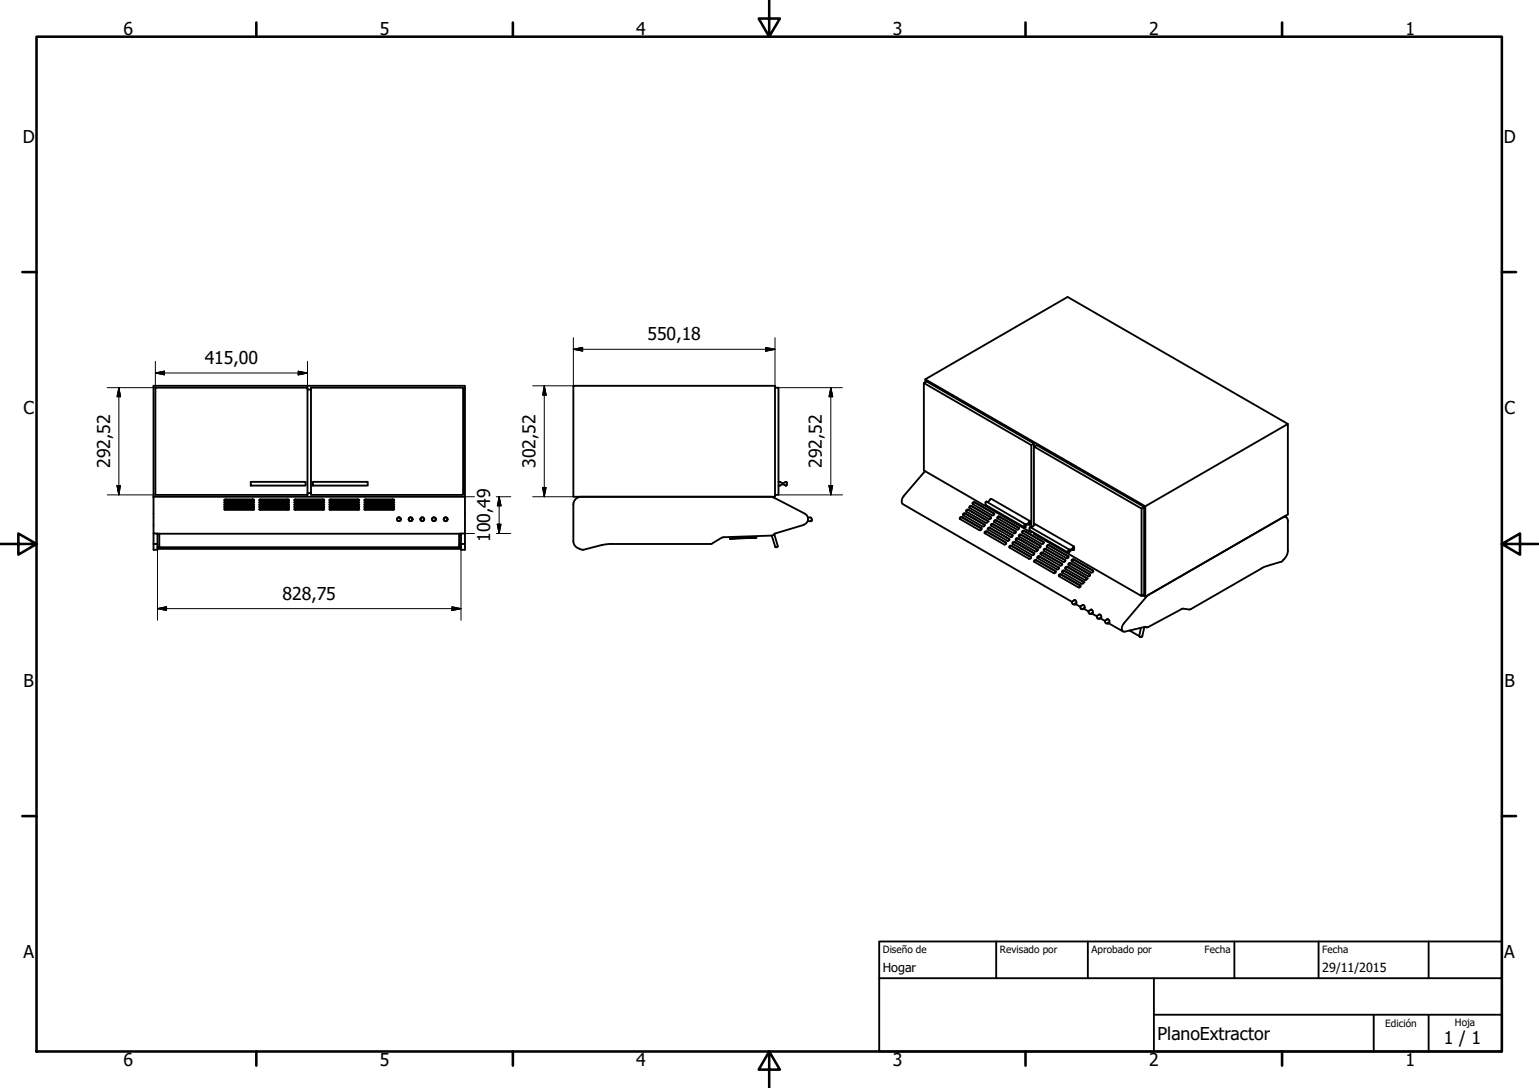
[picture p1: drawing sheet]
<svg xmlns="http://www.w3.org/2000/svg" width="420mm" height="297mm" viewBox="0 0 420 297" stroke-linecap="round" stroke-linejoin="round" font-family="sans-serif">
<!-- layer: Visible (ISO) -->
<g fill="none" stroke="#000" stroke-width=".51">
<path d="M42.4 105.8h41.5v29.3h-41.5zM83.9 106.3h1M84.9 105.8h41.5v29.3h-41.5zM156.5 105.3h55.1v30.3h-55.1zM211.6 105.8h.9v29.3h-.9M252.2 104.6l29.4 16.9 .7-.4M252.6 104.4v-.8l38.9-22.5 60.1 34.6v24.7l-38.9 22.5M252.6 103.6l60.1 34.6M351.6 115.7l-38.9 22.5v24.7l-.7-.4M41.9 135.6h85v-30.3h-85v40.4h1.1l.1 .1-.1 3.5M61.2 138.4l8-.2 .2 .2-8.1 .1zM61.2 137.1l8-.1 .2 .1-8.1 .2z"/>
<path d="M61.3 138.9h7.9l.2 .2-8.1 .1zM61.3 137.7l7.9-.1 .2 .2-8.1 .1zM61.3 136.4l7.9-.1 .2 .2-8.1 .1zM61.3 136.6h8M61.3 137.2h8M61.3 137.8h8M61.3 138.5h8M61.3 139.1h8M68.5 131.6h14.9v1h-14.9zM70.7 138.4l.4-.2h7.6l.2 .3zM70.7 137.8l.4-.2 7.8 .1-.1 .2zM70.7 136.5l.4-.2h7.6l.2 .3z"/>
<path d="M70.8 137.1l7.9-.1 .2 .2-8 .1zM70.8 136.6h8.1M70.8 137.2h8.1M70.8 137.8h8.1M70.8 138.5h8.1M70.8 139.1h8.1M70.9 138.9h7.9l.1 .2-8 .1-.2-.1zM80.3 138.4l8-.2 .2 .3h-8zM80.3 137.7l8-.1 .2 .2-8 .1zM80.3 137.1l8-.1 .2 .2-8 .1zM80.3 136.4l8-.1 .2 .3h-8zM80.4 138.9h8l.1 .2-8 .1z"/>
<path d="M80.4 136.6h8.1M80.4 137.2h8.1M80.4 137.8h8.1M80.4 138.5h8.1M80.4 139.1h8.1M83.9 134.6h1M85.4 131.6h15v1h-15zM89.9 138.4l7.9-.2 .3 .2-8.1 .1zM89.9 137.7l7.9-.1 .3 .2-8.1 .1zM89.9 137.1l7.9-.1 .3 .1-8.1 .2zM89.9 136.4l7.9-.1 .3 .2-8.1 .1zM90 138.9h7.9l.2 .2-8.1 .1z"/>
<path d="M90 136.6h8M90 137.2h8M90 137.8h8M90 138.5h8M90 139.1h8M99.5 138.9h8l.1 .2-8 .1zM99.5 138.3l7.9-.1 .2 .3h-8zM99.5 137.7l7.9-.1 .2 .2-8 .1zM99.5 137h7.9l.2 .2-8 .1zM99.5 136.4l7.9-.1 .2 .3h-8zM99.5 136.6h8.1M99.5 137.2h8.1"/>
<path d="M99.5 137.8h8.1M99.5 138.5h8.1M99.5 139.1h8.1M126.9 135.6v10.1h-1v.1M211.2 135.9l-1-.3h-51.5a2.13 2.13 0 0 0-2.2 2.1v10.1M211.2 135.8l8.6 4.5M213 132.5l.7-.2 .7 .2M213 132.5l-.5 .1M214.4 132.5l.1 .1M214.5 131.6a1.23 1.23 0 0 1-1.6 0h-.4M214.6 131.6l.2 .2M214.8 132.4l-.2 .2"/>
<path d="M214.8 131.7v.7M252.5 128.6l-5.7 6.8-.5 1a1.01 1.01 0 0 0 .2 1.3l46.2 26.6M263.8 139.6l.2-.3 .4-.1 5.3 3.1M263.9 139.2l.5-.1 5.2 3.1a.36 .36 0 0 1 0 .4 .36 .36 0 0 1-.5 .1l-5.3-3-.1-.3zM264.7 138.6l.2-.3 .3-.1 5.4 3.1M264.7 138.2l.5-.1 5.2 3a.36 .36 0 0 1 .1 .5 .36 .36 0 0 1-.5 .1l-5.3-3zM265.6 137.2l.5-.1 5.2 3 .2 .3-.2 .2-.5 .1-5.2-3zM265.6 137.6l.2-.4h.3l5.4 3.1M269.3 137a.84 .84 0 0 0 1.1-.7l.2-.1 10.6 6.1v.8l-.9 .3-.6 .5v-.7l.2-.1M269.3 137l-.3 .1v.7l10.7 6.1M269.3 137l10.6 6.1M281.6 121.5v22.4"/>
<path d="M282.3 121.1l-29.4-17-.7 .5v23.8l29.4 17 .3-.2M282.3 121.1v22.3M282.3 121.5l.3 .2M312.4 138.4l-29.4-16.9-.7 .4 29.4 17M41.9 145.7v4.4h1.1v-.8M41.9 148.5h1.1M43 149.3h82.9M43 145.7h.5M43 149.8h82.9M43.4 149.4h.1M43.5 145.7h82.4M43.5 145.7v3.5l-.2 .1"/>
<path d="M125.3 145.7v3.5l.2 .1M125.4 149.4h.1M125.9 145.8h.1M125.9 148.5h1v1.6h-1v-.8M125.9 145.8v3.5M126.9 145.7v2.8M156.5 147.7l.5 1.3 1.1 .8M158.1 149.8l.4 .2M158.5 150l.8 .1M166.7 148.5l-1.8 .2-5.6 1.4M194.5 148.4l-.5 .1h-27.3M199.3 147l7.2-.3z"/>
<path d="M210.7 146.2l.9 3.1h.6l.1-.2-.9-3.2-.8 .3-13.2 .5-2.9 1.6M219.5 143.3l-8.2 2.5M219.7 140.2a1.62 1.62 0 0 1 .9 1.6 1.62 1.62 0 0 1-1.2 1.4M220.6 141.3h.8a.51 .51 0 0 1 .3 .6 .51 .51 0 0 1-.5 .4h-.7M262.1 141.3l.5-.2 5.2 3.1a.36 .36 0 0 1 .1 .5 .36 .36 0 0 1-.5 .1l-5.3-3.1zM262.1 141.7l.2-.4h.3l5.4 3M263 140.3l.5-.2 5.2 3.1 .2 .2-.2 .3h-.5l-5.2-3zM263 140.7v-.3l.5-.1 5.4 3M268.9 145.6a.36 .36 0 0 1 .1-.4 .36 .36 0 0 1 .4 0l5.3 3.1M268.9 145.1h.5l5.2 3a.37 .37 0 0 1 0 .5 .37 .37 0 0 1-.5 0l-5.3-3zM269.7 144.6a.41 .41 0 0 1 .2-.4 .41 .41 0 0 1 .4 0l5.3 3M269.7 144.2l.4-.2 5.4 3.2a.35 .35 0 0 1-.1 .4 .35 .35 0 0 1-.4 0l-5.3-3z"/>
<path d="M270.6 143.2l.4-.2 5.5 3.2a.38 .38 0 0 1-.2 .4 .38 .38 0 0 1-.4 0l-5.3-3zM270.6 143.6a.38 .38 0 0 1 .1-.4 .38 .38 0 0 1 .4 0l5.4 3M271.5 142.5a.36 .36 0 0 1 .1-.4 .36 .36 0 0 1 .4 .1l5.3 3M271.5 142h.5l5.2 3.1a.37 .37 0 0 1 0 .4 .37 .37 0 0 1-.5 .1l-5.2-3.1zM272.3 141.5a.41 .41 0 0 1 .2-.4 .41 .41 0 0 1 .4 0l5.3 3.1M272.4 141h.3l5.4 3.1a.34 .34 0 0 1 0 .4 .34 .34 0 0 1-.5 .1l-5.2-3.1-.2-.2zM275.6 149.1l.5-.1 5.3 3a.36 .36 0 0 1 0 .5 .36 .36 0 0 1-.5 .1l-5.2-3.1zM275.6 149.5l.2-.4h.4l5.3 3M276.5 148.1l.5-.2 5.3 3.1 .1 .2-.3 .4h-.4l-5.3-3.2zM276.5 148.4l.2-.3h.4l5.3 3M277.4 147.1l.5-.2 5.2 3.1a.36 .36 0 0 1 0 .5 .36 .36 0 0 1-.5 0l-5.2-3zM277.4 147.4l.1-.3h.4l5.3 3"/>
<path d="M278.2 146l.5-.1 5.3 3.1a.36 .36 0 0 1 0 .4 .36 .36 0 0 1-.5 .1l-5.2-3zM278.2 146.4l.4-.4h.2l5.3 3.1M279.1 145l.5-.1 5.3 3 .1 .3-.3 .3h-.3l-5.3-3zM279.1 145.4v-.3l.5-.1 5.4 3.1M281.2 142.3l-.7 .7-.6 .1M281.3 143.9h.5l.8-.8 10.6 6.1v.8l-.8 .2-.7 .7v-.7l.2-.2M281.3 143.9l-.2 .2v.7l10.6 6.1M281.3 143.9l10.6 6.1M281.6 145.1v.3M282.3 145.5v.3l29.4 16.9 .7-.4v-23.9l-.7 .5v23.8M282.4 153.4a.36 .36 0 0 1 .1-.4 .36 .36 0 0 1 .5 0l5.2 3.1M282.4 153l.5-.1 5.3 3a.37 .37 0 0 1-.1 .5 .37 .37 0 0 1-.4 0l-5.3-3z"/>
<path d="M283.2 152.4a.41 .41 0 0 1 .2-.4 .41 .41 0 0 1 .4 0l5.3 3.1M283.3 151.9l.4-.1 5.4 3.2a.35 .35 0 0 1-.1 .4 .35 .35 0 0 1-.5 0l-5.2-3-.2-.2zM284 151.1l.5-.3 5.4 3.1v.3l-.4 .3-5.3-3.1zM284.1 151.4a.38 .38 0 0 1 .2-.4 .38 .38 0 0 1 .4 0l5.3 3M285 150.4a.36 .36 0 0 1 .1-.4 .36 .36 0 0 1 .5 0l5.2 3M285.1 149.8h.4l5.3 3.1a.37 .37 0 0 1-.1 .4 .37 .37 0 0 1-.4 .1l-5.3-3zM285.8 149.3l.2-.3 .4-.1 5.3 3.1M285.9 148.8h.4l5.3 3.1a.34 .34 0 0 1 0 .4 .34 .34 0 0 1-.5 .1l-5.2-3.1-.1-.2zM289.1 156.9l.5-.1 5.4 3.1a.37 .37 0 0 1-.1 .4 .37 .37 0 0 1-.5 .1l-5.2-3.1zM289.1 157.3l.3-.4h.3l5.3 3M290 155.9l.5-.1 5.3 3.1a.4 .4 0 0 1-.1 .4 .4 .4 0 0 1-.4 .1l-5.4-3.1zM290 156.3l.1-.3 .5-.1 5.2 3"/>
<path d="M290.9 155.2l.1-.3h.5l5.2 3M291 154.8l.4-.1 5.2 3.1a.36 .36 0 0 1 0 .5 .36 .36 0 0 1-.4 .1l-5.3-3.1-.1-.2zM291.7 153.8l.5-.1 5.4 3.1a.37 .37 0 0 1-.1 .5 .37 .37 0 0 1-.4 0l-5.3-3zM291.7 154.2l.5-.4 5.4 3.1M292.6 152.8l.5-.1 5.3 3.2a.4 .4 0 0 1-.1 .4 .4 .4 0 0 1-.4 0l-5.4-3.1zM292.6 153.2l.1-.2 .4-.2 5.4 3.1M293.2 149.2l-.7 .7-.6 .1M350.7 141l.5 .2M293.2 163.9a.51 .51 0 0 1 .6 .2 .51 .51 0 0 1 0 .7M293.4 163.8l-.7 .4v.4l.4 .4 .8-.3M293.6 164.9l1.4 .8M295.5 165.2a.53 .53 0 0 1 .6 .3 .53 .53 0 0 1-.1 .6"/>
<path d="M295.7 165.1l-.7 .5v.6l.5 .2 .7-.4M295.8 166.2l1.4 .7M297.7 166.5a.51 .51 0 0 1 .6 .2 .51 .51 0 0 1 0 .7M297.9 166.4l-.7 .4v.6l.7 .2 .5-.3M298.1 167.5l1.4 .8M300 167.8a.53 .53 0 0 1 .6 .3 .53 .53 0 0 1-.1 .6M300.2 167.8l-.7 .4v.6l.5 .2 .7-.4M300.4 168.8l1.3 .7M302.2 169.1a.51 .51 0 0 1 .6 .2 .51 .51 0 0 1 0 .7M302.5 169l-.7 .4v.6l.6 .2 .5-.3M302.6 170.1l4 2.3M308.4 172.1l2.6 1.6"/>
<path d="M312.4 171.2l-.6 2.6-.5 .1-.3-.3 .5-2.2M313.4 162.5l36.7-21.2a.92 .92 0 0 1 1.1-.1 .92 .92 0 0 1 .4 1v8.4l-.4 1.3-1.4 1.5-5 1.5-19.8 11.5-2.2-.2-9.4 5-.5 .1-.2-.2-5.6 1.4a.91 .91 0 0 1-.9-.6 .91 .91 0 0 1 .2-1l.5-.8z"/>
<circle cx="108.9" cy="141.8" r=".53"/>
<circle cx="108.9" cy="141.7" r=".5"/>
<circle cx="112.1" cy="141.8" r=".51"/>
<circle cx="112.1" cy="141.8" r=".54"/>
<circle cx="115.3" cy="141.8" r=".54"/>
<circle cx="115.3" cy="141.7" r=".49"/>
<circle cx="118.5" cy="141.8" r=".54"/>
<circle cx="118.5" cy="141.7" r=".5"/>
<circle cx="121.6" cy="141.8" r=".53"/>
<circle cx="121.7" cy="141.7" r=".5"/>
</g>
<g fill="#000">
<circle cx="269.2" cy="137" r=".25"/>
<circle cx="43.2" cy="149.4" r=".25"/>
<circle cx="125.7" cy="149.4" r=".25"/>
<circle cx="221.2" cy="142.3" r=".25"/>
<circle cx="221.4" cy="142.2" r=".25"/>
<circle cx="269.7" cy="142.3" r=".25"/>
<circle cx="279.8" cy="143.1" r=".25"/>
<circle cx="279.8" cy="143.9" r=".25"/>
<circle cx="280.9" cy="143.2" r=".25"/>
<circle cx="283.2" cy="150.1" r=".25"/>
<circle cx="292.9" cy="150.2" r=".25"/>
<circle cx="295.8" cy="158.9" r=".25"/>
<circle cx="296.7" cy="157.9" r=".25"/>
<circle cx="293.4" cy="165" r=".25"/>
<circle cx="293.4" cy="164.8" r=".25"/>
<circle cx="295.6" cy="166.3" r=".25"/>
<circle cx="295.7" cy="166.1" r=".25"/>
<circle cx="297.9" cy="167.6" r=".25"/>
<circle cx="297.9" cy="167.4" r=".25"/>
<circle cx="300.1" cy="168.9" r=".25"/>
<circle cx="300.2" cy="168.7" r=".25"/>
<circle cx="302.4" cy="170.2" r=".25"/>
<circle cx="302.5" cy="170" r=".25"/>
<circle cx="311.3" cy="173.9" r=".25"/>
<circle cx="311.4" cy="173.9" r=".25"/>
</g>
<!-- layer: Border (ISO) -->
<g fill="none" stroke="#000" stroke-width=".7">
<path d="M10 10h400v277.1h-400zM70 6.1v3.9M140 6.1v3.9M210 0v10l-2.9-4.9h5.8l-2.9 4.9M280 6.1v3.9M350 6.1v3.9M6.1 74.3h3.9M410 74.3h3.9M0 148.5h10l-5-2.8v5.7l5-2.9M410 148.5l5 2.9v-5.7l-5 2.8h10M6.1 222.8h3.9M410 222.8h3.9"/>
<path d="M70 287.1v3.8M140 287.1v3.8M210 287.1l2.9 4.9h-5.8l2.9-4.9v9.9M280 287.1v3.8M350 287.1v3.8"/>
</g>
<!-- layer: Title (ISO) -->
<path d="M240 257h170v30.1h-170zM272 257v10.1M297 257v10.1M337 257v10.1M360 257v10.1M390 257v10.1M240 267.1h170M315 277h95M315 267.1v20M375 277v10.1M390 277v10.1" fill="none" stroke="#000" stroke-width=".51"/>
<!-- layer: Dimension (ISO) -->
<g fill="none" stroke="#000" stroke-width=".27">
<path d="M42.4 98.7v7.1h-13.1M83.9 98.7v7.1M156.5 95.4l2.6-.5v1zM156.5 92.2v13.1h-11.1M156.5 95.4h55.1M209 94.9l2.6 .5-2.6 .5zM211.6 92.2v13.1M32.4 105.8l.5 2.5h-1zM32.4 105.8v29.3M42.4 101.8l2.5-.5v1zM42.4 101.8h41.5M81.4 101.3l2.5 .5-2.5 .5z"/>
<path d="M148.6 105.3l.5 2.6h-1zM148.6 105.3v30.3M212.5 105.8h17.5M226.8 105.8l.5 2.5h-1zM226.8 105.8v29.3M29.3 135.1h13.1M31.9 132.6h1l-.5 2.5zM126.9 135.6h2.6M135.5 135.6h3.9M136.3 135.6l.5 2.5h-1zM136.3 135.6v10.1M145.4 135.6h11.1"/>
<path d="M148.1 133.1h1l-.5 2.5zM212.5 135.1h17.5M226.3 132.6h1l-.5 2.5zM43 149.8v19.5M125.9 149.8v19.5M126.9 145.7h2.6M135.5 145.7h3.9M135.8 143.1h1l-.5 2.6zM43 166.2l2.5-.5v1zM43 166.2h82.9M123.4 165.7l2.5 .5-2.5 .5z"/>
</g>
<g fill="#000" stroke="#000" stroke-width=".27">
<path d="M156.5 95.4l2.6-.5zM156.5 95.4l2.6-.5v1zM209 95.9l2.6-.5zM209 94.9l2.6 .5-2.6 .5zM32.4 105.8l.5 2.5zM32.4 105.8l.5 2.5h-1zM42.4 101.8l2.5-.5zM42.4 101.8l2.5-.5v1zM81.4 102.3l2.5-.5zM81.4 101.3l2.5 .5-2.5 .5zM148.6 105.3l.5 2.6zM148.6 105.3l.5 2.6h-1z"/>
<path d="M226.8 105.8l.5 2.5zM226.8 105.8l.5 2.5h-1zM31.9 132.6l.5 2.5zM31.9 132.6h1l-.5 2.5zM136.3 135.6l.5 2.5zM136.3 135.6l.5 2.5h-1zM148.1 133.1l.5 2.5zM148.1 133.1h1l-.5 2.5zM226.3 132.6l.5 2.5zM226.3 132.6h1l-.5 2.5zM135.8 143.1l.5 2.6zM135.8 143.1h1l-.5 2.6z"/>
<path d="M43 166.2l2.5-.5zM43 166.2l2.5-.5v1zM123.4 166.7l2.5-.5zM123.4 165.7l2.5 .5-2.5 .5z"/>
</g>
<g font-size="4.8">
<text x="33.7" y="9.6">6</text>
<text x="103.7" y="9.6">5</text>
<text x="173.7" y="9.6">4</text>
<text x="243.7" y="9.6">3</text>
<text x="313.7" y="9.6">2</text>
<text x="383.7" y="9.6">1</text>
<text x="6.2" y="38.9">D</text>
<text x="410.5" y="38.9">D</text>
<text x="176.8" y="92.9">550,18</text>
<text x="55.9" y="99.4">415,00</text>
<text x="6.4" y="113.1">C</text>
<text x="410.7" y="113.1">C</text>
<text x="30" y="127.7" transform="rotate(-90 30 127.7)">292,52</text>
<text x="146.2" y="127.7" transform="rotate(-90 146.2 127.7)">302,52</text>
<text x="224.4" y="127.7" transform="rotate(-90 224.4 127.7)">292,52</text>
<text x="133.9" y="147.9" transform="rotate(-90 133.9 147.9)">100,49</text>
<text x="77.2" y="163.8">828,75</text>
<text x="6.4" y="187.4">B</text>
<text x="410.7" y="187.4">B</text>
<text x="6.4" y="261.7">A</text>
<text x="410.7" y="261.7">A</text>
<text x="316" y="283.8">PlanoExtractor</text>
<text x="394.2" y="285">1 / 1</text>
<text x="33.7" y="290.9">6</text>
<text x="103.7" y="290.9">5</text>
<text x="173.7" y="290.9">4</text>
<text x="243.7" y="290.9">3</text>
<text x="313.7" y="290.9">2</text>
<text x="383.7" y="290.9">1</text>
</g>
<g font-size="3.4">
<text x="241" y="265.4">Hogar</text>
<text x="361" y="265.5">29/11/2015</text>
</g>
<g font-size="2.7">
<text x="241" y="260.2">Diseño de</text>
<text x="273" y="260.1">Revisado por</text>
<text x="298" y="260.1">Aprobado por</text>
<text x="328.9" y="260.1">Fecha</text>
<text x="361" y="260.1">Fecha</text>
<text x="378.2" y="280.3">Edición</text>
<text x="397.2" y="280">Hoja</text>
</g>
</svg>
